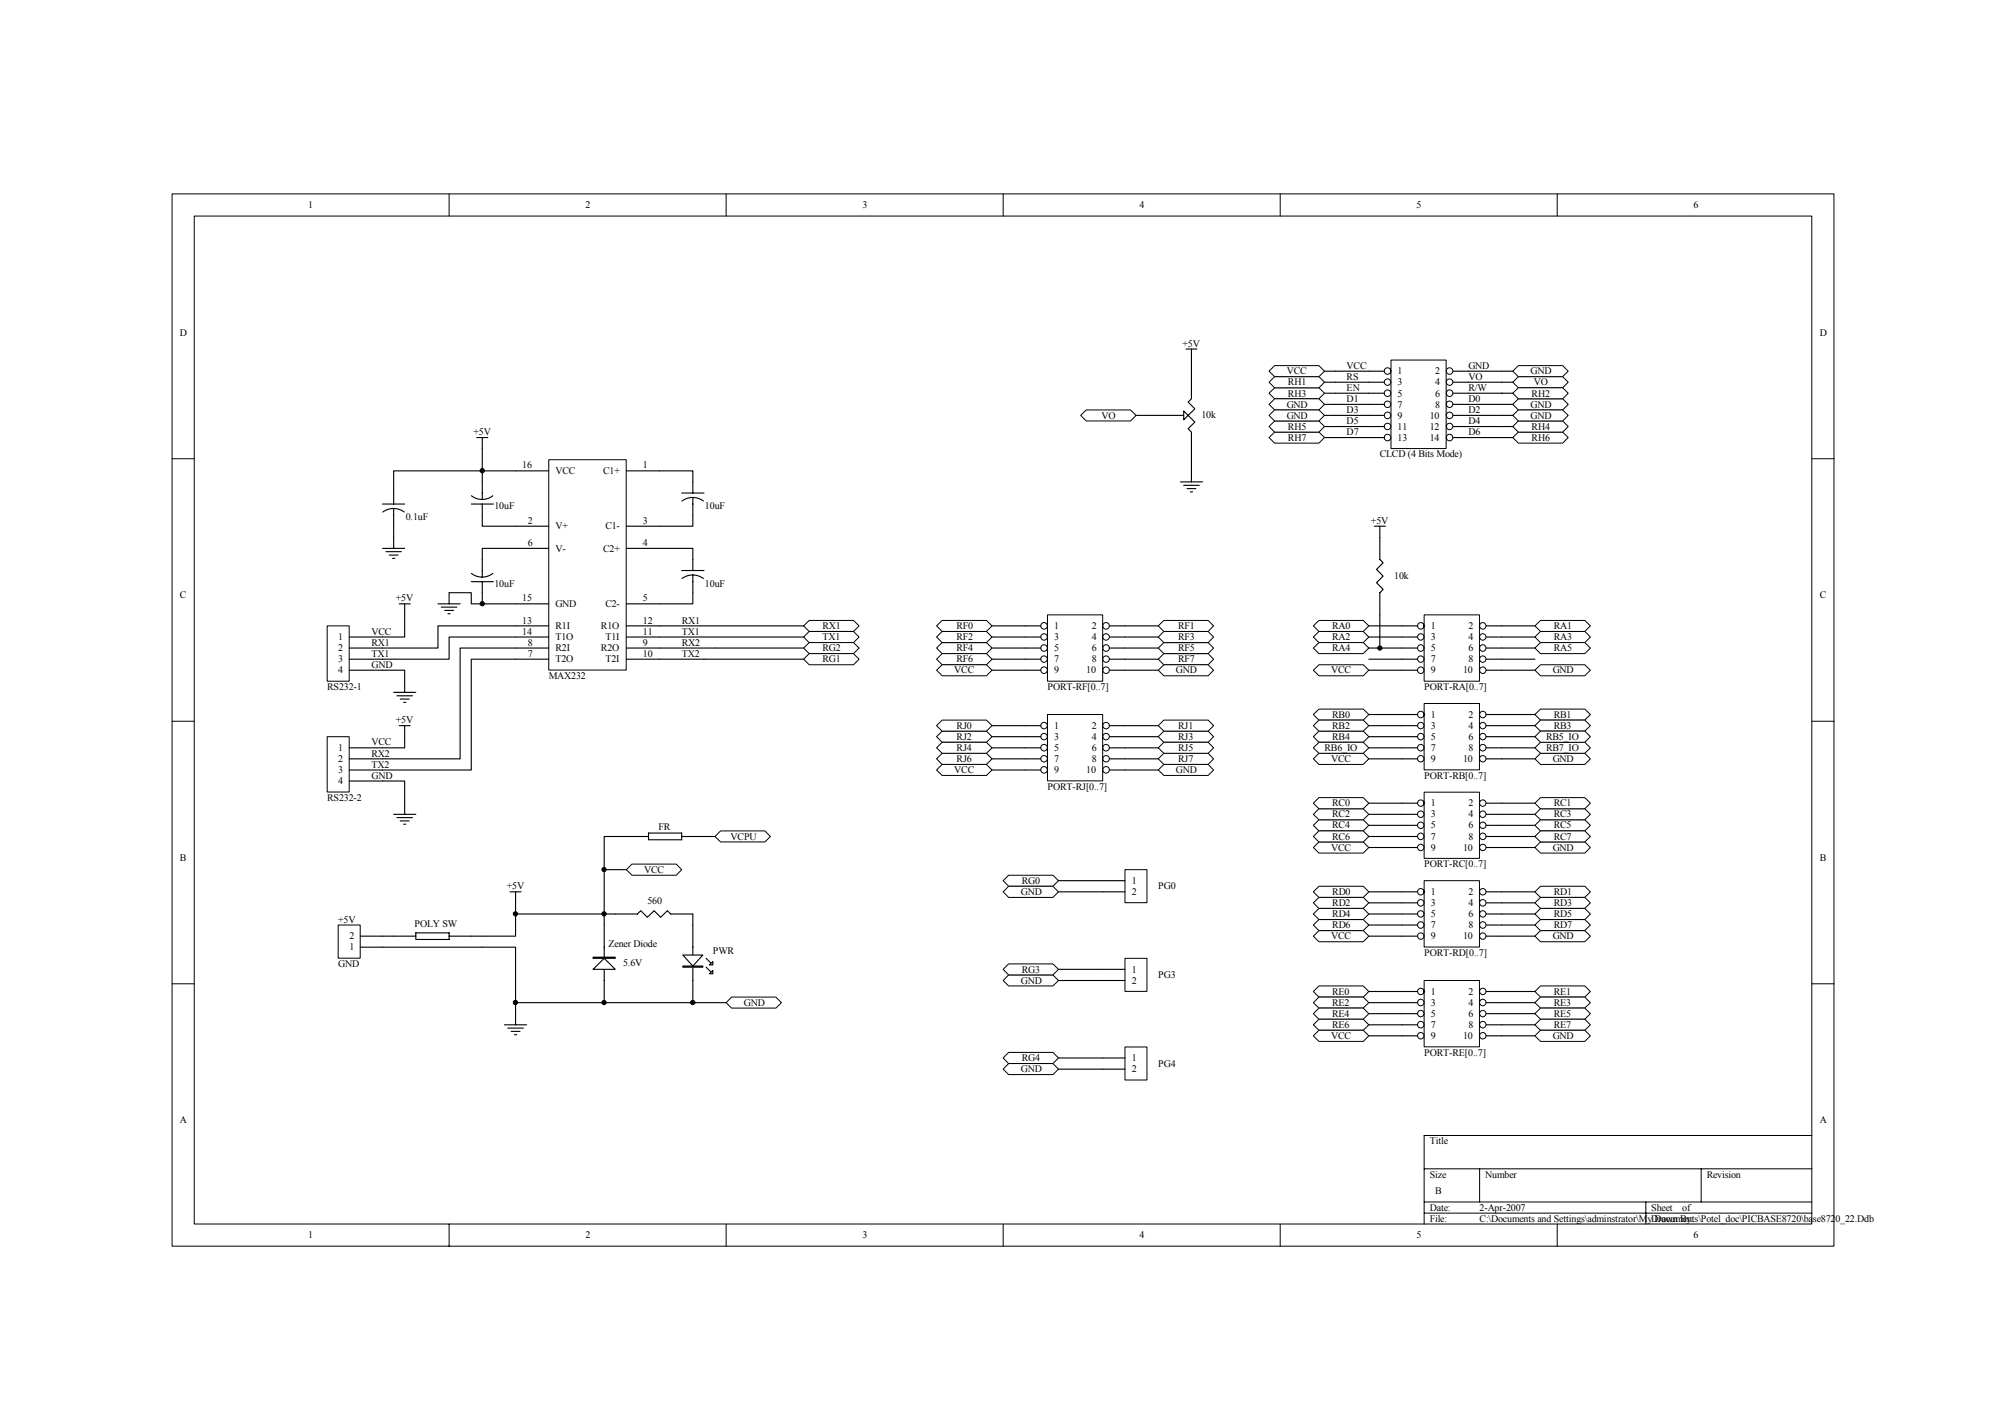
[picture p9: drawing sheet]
<svg xmlns="http://www.w3.org/2000/svg" width="297mm" height="210mm" viewBox="0 0 297 210" stroke-linecap="round" stroke-linejoin="round" font-family="sans-serif">
<g fill="none" stroke="#000" stroke-width=".15">
<path d="M25.5 28.7h246.1v155.8h-246.1zM28.8 32h239.5v149.2h-239.5zM66.5 28.7v3.3M107.5 28.7v3.3M148.5 28.7v3.3M189.6 28.7v3.3M230.6 28.7v3.3M25.5 67.9h3.3M268.3 67.9h3.3M25.5 106.8h3.3M268.3 106.8h3.3M25.5 145.6h3.3"/>
<path d="M268.3 145.6h3.3M210.9 173h57.4M210.9 177.9h57.4M210.9 179.6h57.4M219.1 173v4.9M243.7 177.9v3.3M251.9 173v4.9M268.3 168.1h-57.4v13.1M66.5 181.2v3.3M107.5 181.2v3.3M148.5 181.2v3.3M189.6 181.2v3.3"/>
<path d="M230.6 181.2v3.3"/>
</g>
<path d="M48.5 109.1h3.2v8.1h-3.2z" fill="#fff"/>
<path d="M48.4 109.1h3.3v8.1h-3.3z" fill="none" stroke="#000" stroke-width=".15"/>
<path d="M51.7 110.7h4.9M51.7 112.3h4.9M51.7 114h4.9M51.7 115.6h4.9" fill="none" stroke="#000" stroke-width=".16"/>
<path d="M81.3 68.1h11.4v31.1h-11.4z" fill="#fff"/>
<path d="M81.3 68.1h11.4v31.1h-11.4z" fill="none" stroke="#000" stroke-width=".15"/>
<g fill="none" stroke="#000" stroke-width=".16">
<path d="M76.3 69.7h5M76.3 77.9h5M92.7 69.7h5M92.7 77.9h5M76.3 81.2h5M76.3 89.4h5M76.3 92.6h5M76.3 94.3h5M76.3 95.9h5M76.3 97.6h5M92.7 81.2h5M92.7 89.4h5"/>
<path d="M92.7 92.6h5M92.7 94.3h5M92.7 95.9h5M92.7 97.6h5"/>
</g>
<g fill="#fff" stroke="#000" stroke-width=".15">
<path d="M93.6 127.9h6.5l.8 .8-.8 .9h-6.5l-.9-.9z" fill-rule="evenodd"/>
<path d="M108.3 147.6h6.6l.8 .8-.8 .8h-6.6l-.8-.8z" fill-rule="evenodd"/>
</g>
<path d="M210.9 91h8.2v9.8h-8.2z" fill="#fff"/>
<g fill="none" stroke="#000" stroke-width=".15">
<path d="M210.9 91h8.2v9.8h-8.2z"/>
<circle cx="210.4" cy="99.2" r=".48"/>
<circle cx="210.4" cy="92.6" r=".48"/>
<circle cx="210.4" cy="95.9" r=".48"/>
<circle cx="210.4" cy="97.6" r=".48"/>
<circle cx="210.4" cy="94.3" r=".48"/>
<circle cx="219.6" cy="92.6" r=".48"/>
<circle cx="219.6" cy="99.2" r=".48"/>
<circle cx="219.6" cy="95.9" r=".48"/>
<circle cx="219.6" cy="97.6" r=".48"/>
<circle cx="219.6" cy="94.3" r=".48"/>
</g>
<path d="M207.6 92.6h2.3M207.6 94.3h2.3M207.6 95.9h2.3M207.6 97.6h2.3M207.6 99.2h2.3M220.1 92.6h2.3M220.1 94.3h2.3M220.1 95.9h2.3M220.1 97.6h2.3M220.1 99.2h2.3" fill="none" stroke="#000" stroke-width=".16"/>
<path d="M210.9 104.2h8.2v9.8h-8.2z" fill="#fff"/>
<g fill="none" stroke="#000" stroke-width=".15">
<path d="M210.9 104.1h8.2v9.9h-8.2z"/>
<circle cx="210.4" cy="105.8" r=".48"/>
<circle cx="210.4" cy="110.7" r=".48"/>
<circle cx="210.4" cy="109" r=".48"/>
<circle cx="210.4" cy="107.4" r=".48"/>
<circle cx="210.4" cy="112.3" r=".48"/>
<circle cx="219.6" cy="105.8" r=".48"/>
<circle cx="219.6" cy="110.7" r=".48"/>
<circle cx="219.6" cy="109" r=".48"/>
<circle cx="219.6" cy="107.4" r=".48"/>
<circle cx="219.6" cy="112.3" r=".48"/>
</g>
<path d="M207.6 105.8h2.3M207.6 107.4h2.3M207.6 109.1h2.3M207.6 110.7h2.3M207.6 112.3h2.3M220.1 105.8h2.3M220.1 107.4h2.3M220.1 109.1h2.3M220.1 110.7h2.3M220.1 112.3h2.3" fill="none" stroke="#000" stroke-width=".16"/>
<path d="M206 53.3h8.1v13.1h-8.1z" fill="#fff"/>
<g fill="none" stroke="#000" stroke-width=".15">
<path d="M206 53.3h8.1v13.1h-8.1z"/>
<circle cx="205.5" cy="58.2" r=".49"/>
<circle cx="205.5" cy="54.9" r=".49"/>
<circle cx="205.5" cy="59.8" r=".48"/>
<circle cx="205.5" cy="56.6" r=".48"/>
<circle cx="214.6" cy="58.2" r=".49"/>
<circle cx="214.6" cy="54.9" r=".49"/>
<circle cx="214.7" cy="59.8" r=".48"/>
<circle cx="214.7" cy="56.6" r=".48"/>
<circle cx="205.5" cy="61.5" r=".49"/>
<circle cx="205.5" cy="64.8" r=".49"/>
<circle cx="205.5" cy="63.1" r=".48"/>
<circle cx="214.6" cy="64.8" r=".49"/>
<circle cx="214.6" cy="61.5" r=".49"/>
<circle cx="214.7" cy="63.1" r=".48"/>
</g>
<g fill="none" stroke="#000" stroke-width=".16">
<path d="M202.7 54.9h2.3M202.7 56.6h2.3M202.7 58.2h2.3M202.7 59.9h2.3M215.2 54.9h2.2M215.2 56.6h2.2M215.2 58.2h2.2M215.2 59.9h2.2M202.7 61.5h2.3M202.7 63.1h2.3M202.7 64.8h2.3M215.2 61.5h2.2"/>
<path d="M215.2 63.1h2.2M215.2 64.8h2.2"/>
</g>
<g fill="#fff" stroke="#000" stroke-width=".15">
<path d="M194.5 99.2l.8-.8h6.6l.8 .8-.8 .8h-6.6z" fill-rule="evenodd"/>
<path d="M227.3 99.2l.8-.8h6.6l.8 .8-.8 .8h-6.6z" fill-rule="evenodd"/>
</g>
<path d="M202.7 92.6h4.9M202.7 94.3h4.9M202.7 95.9h4.9M202.7 97.6h4.9M202.7 99.2h4.9M222.4 92.6h4.9M222.4 94.3h4.9M222.4 95.9h4.9M222.4 97.6h4.9M222.4 99.2h4.9" fill="none" stroke="#000" stroke-width=".16"/>
<g fill="#fff" stroke="#000" stroke-width=".15">
<path d="M195.3 111.5h6.6l.8 .8-.8 .9h-6.6l-.8-.9z" fill-rule="evenodd"/>
<path d="M228.1 111.5h6.6l.8 .8-.8 .9h-6.6l-.8-.9z" fill-rule="evenodd"/>
</g>
<path d="M202.7 105.8h4.9M202.7 107.4h4.9M202.7 109.1h4.9M202.7 110.7h4.9M202.7 112.3h4.9M222.4 105.8h4.9M222.4 107.4h4.9M222.4 109.1h4.9M222.4 110.7h4.9M222.4 112.3h4.9" fill="none" stroke="#000" stroke-width=".16"/>
<g fill="#fff" stroke="#000" stroke-width=".15">
<path d="M224 64.8l.8-.8h6.6l.8 .8-.8 .8h-6.6z" fill-rule="evenodd"/>
<path d="M187.9 64.8l.8-.8h6.6l.8 .8-.8 .8h-6.6z" fill-rule="evenodd"/>
<path d="M187.9 58.2l.8-.8h6.6l.8 .8-.8 .8h-6.6z" fill-rule="evenodd"/>
<path d="M224.8 55.8h6.6l.8 .8-.8 .8h-6.6l-.8-.8z" fill-rule="evenodd"/>
<path d="M188.7 55.8h6.6l.8 .8-.8 .8h-6.6l-.8-.8z" fill-rule="evenodd"/>
<path d="M224.8 62.3h6.6l.8 .8-.8 .9h-6.6l-.8-.9z" fill-rule="evenodd"/>
<path d="M188.7 62.3h6.6l.8 .8-.8 .9h-6.6l-.8-.9z" fill-rule="evenodd"/>
<path d="M188.7 54.1h6.6l.8 .8-.8 .9h-6.6l-.8-.9z" fill-rule="evenodd"/>
<path d="M224.8 54.1h6.6l.8 .8-.8 .9h-6.6l-.8-.9z" fill-rule="evenodd"/>
</g>
<path d="M197.8 56.6h4.9M197.8 54.9h4.9M197.8 58.2h4.9M217.4 56.6h5M217.4 54.9h5M197.8 64.8h4.9M197.8 63.1h4.9M217.4 64.8h5M217.4 63.1h5" fill="none" stroke="#000" stroke-width=".16"/>
<g fill="#fff" stroke="#000" stroke-width=".15">
<path d="M224.8 59h6.6l.8 .9-.8 .8h-6.6l-.8-.8z" fill-rule="evenodd"/>
<path d="M188.7 59h6.6l.8 .9-.8 .8h-6.6l-.8-.8z" fill-rule="evenodd"/>
</g>
<path d="M197.8 59.9h4.9M217.4 59.9h5" fill="none" stroke="#000" stroke-width=".16"/>
<g fill="#fff" stroke="#000" stroke-width=".15">
<path d="M224 61.5l.8-.8h6.6l.8 .8-.8 .8h-6.6z" fill-rule="evenodd"/>
<path d="M224 58.2l.8-.8h6.6l.8 .8-.8 .8h-6.6z" fill-rule="evenodd"/>
<path d="M187.9 61.5l.8-.8h6.6l.8 .8-.8 .8h-6.6z" fill-rule="evenodd"/>
</g>
<g fill="none" stroke="#000" stroke-width=".16">
<path d="M176.4 54.9v4.1l-.5 .5 1 1-1 1 1 1-1 1 .5 .5v4.1M196.1 58.2h1.7M196.1 54.9h1.7M196.1 56.6h1.7M196.1 59.9h1.7M217.4 58.2h6.6M222.4 54.9h1.6M222.4 56.6h1.6M222.4 59.9h1.6M171.5 61.5h4.4M196.1 61.5h6.6M196.1 63.1h1.7"/>
<path d="M196.1 64.8h1.7M217.4 61.5h6.6M222.4 63.1h1.6M222.4 64.8h1.6"/>
</g>
<path d="M175.3 60.8l.6 .7-.6 .6z" fill="#fff" stroke="#000" stroke-width=".16"/>
<path d="M175.6 51.7h1.6M176.4 51.7v1.6M174.8 71.3h3.3M175.3 71.8h2.3M175.8 72.3h1.3M176.3 72.8h.3M176.4 69.7v1.6" fill="none" stroke="#000" stroke-width=".16"/>
<path d="M160 61.5l.8-.8h6.6l.8 .8-.8 .8h-6.6z" fill-rule="evenodd" fill="#fff" stroke="#000" stroke-width=".15"/>
<g fill="none" stroke="#000" stroke-width=".16">
<path d="M176.4 53.3v1.6M56.6 74.6h3.3M56.7 75.8a2.65 2.65 0 0 1 3.2 0M58.3 75.3v5.9M69.8 74.6h3.3M69.8 73.4a2.56 2.56 0 0 0 3.2 0M70.6 64.8h1.6M71.4 74.6v3.3h4.9M71.4 69.7h-13.1v4.9M71.4 64.8v1.6M76.3 69.7h-4.9v4.3M97.7 69.7h4.9v3.3"/>
<path d="M100.9 73h3.3M101 74.2a2.65 2.65 0 0 1 3.2 0M102.6 73.6v4.3h-4.9M168.2 61.5h3.3M176.4 68.1v1.6M56.6 81.2h3.3M57.1 81.7h2.3M57.6 82.2h1.3M58.1 82.7h.4M64.9 89.4h3.2M65.3 89.9h2.3M65.8 90.4h1.4"/>
<path d="M66.3 90.8h.4M66.5 87.7v1.7M69.8 86.1h3.3M69.8 84.9a2.56 2.56 0 0 0 3.2 0M71.4 86.1v3.3h4.9M76.3 81.2h-4.9v4.2M97.7 81.2h4.9v3.3M97.7 95.9h8.2M97.7 97.6h6.5M100.9 84.5h3.3M101 85.6a2.65 2.65 0 0 1 3.2 0M102.6 85.1v4.3h-4.9"/>
<path d="M56.6 115.6h3.3v4.9M59.1 107.4h1.6M59.9 107.4v3.3h-3.3M58.3 120.5h3.3M58.8 121h2.3M59.3 121.5h1.3M59.8 122h.3"/>
</g>
<g fill="#fff" stroke="#000" stroke-width=".15">
<path d="M119 92.6l.8-.8h6.6l.8 .8-.8 .9h-6.6z" fill-rule="evenodd"/>
<path d="M119.8 93.5h6.6l.8 .8-.8 .8h-6.6l-.8-.8z" fill-rule="evenodd"/>
<path d="M119 95.9l.8-.8h6.6l.8 .8-.8 .9h-6.6z" fill-rule="evenodd"/>
<path d="M119 97.6l.8-.8h6.6l.8 .8-.8 .8h-6.6z" fill-rule="evenodd"/>
</g>
<path d="M50.1 136.9h3.2v4.9h-3.2z" fill="#fff"/>
<path d="M50.1 136.9h3.2v4.9h-3.2z" fill="none" stroke="#000" stroke-width=".15"/>
<path d="M53.4 138.6h3.2M75.5 132h1.6M76.3 135.3v3.3h-4.9M76.3 132v1.6M89.5 136.9v11.5M53.4 140.2h3.2M71.4 140.2h4.9v11.5M74.7 151.7h3.3M75.2 152.2h2.3M75.7 152.7h1.3M76.2 153.2h.3" fill="none" stroke="#000" stroke-width=".16"/>
<g fill="#fff" stroke="#000" stroke-width=".16">
<path d="M87.8 143.5l1.7-1.6 1.6 1.6z"/>
<path d="M87.8 141.7h3.3v.2h-3.3z" fill-rule="evenodd"/>
</g>
<path d="M76.3 133.6v1.7h13.2v1.6M102.6 136.9v11.5M76.3 148.4h13.2M104.6 143.2l.6 .6M104.6 141.9l.6 .6" fill="none" stroke="#000" stroke-width=".16"/>
<g fill="#fff" stroke="#000" stroke-width=".16">
<path d="M101.1 141.4h3l-1.5 1.6z"/>
<path d="M105 144.1l.6-.4v.4z"/>
<path d="M105 142.8l.6-.5v.5z"/>
<path d="M101.1 143h3v.2h-3z" fill-rule="evenodd"/>
</g>
<path d="M71.4 66.4v3.3M105.9 95.9h13.1M92.7 128.7h-3.2v6.6h4.9l.5-.5 1 1 1-1 .9 1 1-1 .5 .5h3.3v1.6M89.5 148.4h18" fill="none" stroke="#000" stroke-width=".16"/>
<path d="M210.9 117.3h8.2v9.8h-8.2z" fill="#fff"/>
<g fill="none" stroke="#000" stroke-width=".15">
<path d="M210.9 117.3h8.2v9.8h-8.2z"/>
<circle cx="210.4" cy="118.9" r=".48"/>
<circle cx="219.6" cy="118.9" r=".48"/>
<circle cx="210.4" cy="123.8" r=".48"/>
<circle cx="210.4" cy="120.5" r=".48"/>
<circle cx="210.4" cy="122.2" r=".48"/>
<circle cx="210.4" cy="125.4" r=".48"/>
<circle cx="219.6" cy="123.8" r=".48"/>
<circle cx="219.6" cy="120.5" r=".48"/>
<circle cx="219.6" cy="125.4" r=".48"/>
<circle cx="219.6" cy="122.2" r=".48"/>
</g>
<path d="M207.6 118.9h2.3M220.1 118.9h2.3M207.6 120.5h2.3M207.6 122.2h2.3M207.6 123.8h2.3M207.6 125.5h2.3M220.1 120.5h2.3M220.1 122.2h2.3M220.1 123.8h2.3M220.1 125.5h2.3" fill="none" stroke="#000" stroke-width=".16"/>
<path d="M210.9 130.4h8.2v9.8h-8.2z" fill="#fff"/>
<g fill="none" stroke="#000" stroke-width=".15">
<path d="M210.9 130.4h8.2v9.8h-8.2z"/>
<circle cx="210.4" cy="133.6" r=".48"/>
<circle cx="210.4" cy="136.9" r=".48"/>
<circle cx="210.4" cy="138.6" r=".48"/>
<circle cx="210.4" cy="132" r=".48"/>
<circle cx="210.4" cy="135.3" r=".48"/>
<circle cx="219.6" cy="133.6" r=".48"/>
<circle cx="219.6" cy="136.9" r=".48"/>
<circle cx="219.6" cy="138.6" r=".48"/>
<circle cx="219.6" cy="132" r=".48"/>
<circle cx="219.6" cy="135.3" r=".48"/>
</g>
<path d="M207.6 132h2.3M207.6 133.6h2.3M207.6 135.3h2.3M207.6 136.9h2.3M207.6 138.6h2.3M220.1 132h2.3M220.1 133.6h2.3M220.1 135.3h2.3M220.1 136.9h2.3M220.1 138.6h2.3" fill="none" stroke="#000" stroke-width=".16"/>
<g fill="#fff" stroke="#000" stroke-width=".15">
<path d="M195.3 124.6h6.6l.8 .9-.8 .8h-6.6l-.8-.8z" fill-rule="evenodd"/>
<path d="M228.1 124.6h6.6l.8 .9-.8 .8h-6.6l-.8-.8z" fill-rule="evenodd"/>
</g>
<path d="M202.7 118.9h4.9M222.4 118.9h4.9M202.7 120.5h4.9M202.7 122.2h4.9M202.7 123.8h4.9M202.7 125.5h4.9M222.4 120.5h4.9M222.4 122.2h4.9M222.4 123.8h4.9M222.4 125.5h4.9" fill="none" stroke="#000" stroke-width=".16"/>
<g fill="#fff" stroke="#000" stroke-width=".15">
<path d="M195.3 137.8h6.6l.8 .8-.8 .8h-6.6l-.8-.8z" fill-rule="evenodd"/>
<path d="M228.1 137.8h6.6l.8 .8-.8 .8h-6.6l-.8-.8z" fill-rule="evenodd"/>
</g>
<path d="M202.7 132h4.9M202.7 133.6h4.9M202.7 135.3h4.9M202.7 136.9h4.9M202.7 138.6h4.9M222.4 132h4.9M222.4 133.6h4.9M222.4 135.3h4.9M222.4 136.9h4.9M222.4 138.6h4.9" fill="none" stroke="#000" stroke-width=".16"/>
<g fill="#fff" stroke="#000" stroke-width=".15">
<path d="M149.3 155.8h6.6l.8 .8-.8 .8h-6.6l-.8-.8z" fill-rule="evenodd"/>
<path d="M171.5 97.6l.8-.8h6.6l.8 .8-.8 .8h-6.6z" fill-rule="evenodd"/>
<path d="M171.5 95.9l.8-.8h6.6l.8 .8-.8 .9h-6.6z" fill-rule="evenodd"/>
<path d="M138.7 95.9l.8-.8h6.6l.8 .8-.8 .9h-6.6z" fill-rule="evenodd"/>
<path d="M171.5 94.3l.8-.8h6.6l.8 .8-.8 .8h-6.6z" fill-rule="evenodd"/>
<path d="M138.7 94.3l.8-.8h6.6l.8 .8-.8 .8h-6.6z" fill-rule="evenodd"/>
<path d="M138.7 97.6l.8-.8h6.6l.8 .8-.8 .8h-6.6z" fill-rule="evenodd"/>
<path d="M228.1 145.9h6.6l.8 .9-.8 .8h-6.6l-.8-.8z" fill-rule="evenodd"/>
<path d="M195.3 145.9h6.6l.8 .9-.8 .8h-6.6l-.8-.8z" fill-rule="evenodd"/>
<path d="M149.3 144.3h6.6l.8 .8-.8 .8h-6.6l-.8-.8z" fill-rule="evenodd"/>
<path d="M148.5 143.5l.8-.8h6.6l.8 .8-.8 .8h-6.6z" fill-rule="evenodd"/>
<path d="M148.5 130.4l.8-.8h6.6l.8 .8-.8 .8h-6.6z" fill-rule="evenodd"/>
<path d="M228.1 121.3h6.6l.8 .9-.8 .8h-6.6l-.8-.8z" fill-rule="evenodd"/>
<path d="M195.3 121.3h6.6l.8 .9-.8 .8h-6.6l-.8-.8z" fill-rule="evenodd"/>
<path d="M228.1 119.7h6.6l.8 .8-.8 .8h-6.6l-.8-.8z" fill-rule="evenodd"/>
<path d="M195.3 119.7h6.6l.8 .8-.8 .8h-6.6l-.8-.8z" fill-rule="evenodd"/>
<path d="M228.1 109.9h6.6l.8 .8-.8 .8h-6.6l-.8-.8z" fill-rule="evenodd"/>
<path d="M138.7 109.1l.8-.9h6.6l.8 .9-.8 .8h-6.6z" fill-rule="evenodd"/>
<path d="M171.5 109.1l.8-.9h6.6l.8 .9-.8 .8h-6.6z" fill-rule="evenodd"/>
<path d="M194.5 105.8l.8-.8h6.6l.8 .8-.8 .8h-6.6z" fill-rule="evenodd"/>
<path d="M227.3 105.8l.8-.8h6.6l.8 .8-.8 .8h-6.6z" fill-rule="evenodd"/>
<path d="M228.1 106.6h6.6l.8 .8-.8 .8h-6.6l-.8-.8z" fill-rule="evenodd"/>
<path d="M195.3 108.2h6.6l.8 .9-.8 .8h-6.6l-.8-.8z" fill-rule="evenodd"/>
<path d="M228.1 108.2h6.6l.8 .9-.8 .8h-6.6l-.8-.8z" fill-rule="evenodd"/>
<path d="M195.3 109.9h6.6l.8 .8-.8 .8h-6.6l-.8-.8z" fill-rule="evenodd"/>
<path d="M195.3 106.6h6.6l.8 .8-.8 .8h-6.6l-.8-.8z" fill-rule="evenodd"/>
<path d="M172.3 111.5h6.6l.8 .8-.8 .9h-6.6l-.8-.9z" fill-rule="evenodd"/>
<path d="M139.5 111.5h6.6l.8 .8-.8 .9h-6.6l-.8-.9z" fill-rule="evenodd"/>
<path d="M171.5 92.6l.8-.8h6.6l.8 .8-.8 .9h-6.6z" fill-rule="evenodd"/>
<path d="M138.7 92.6l.8-.8h6.6l.8 .8-.8 .9h-6.6z" fill-rule="evenodd"/>
<path d="M228.1 93.5h6.6l.8 .8-.8 .8h-6.6l-.8-.8z" fill-rule="evenodd"/>
<path d="M195.3 93.5h6.6l.8 .8-.8 .8h-6.6l-.8-.8z" fill-rule="evenodd"/>
<path d="M227.3 92.6l.8-.8h6.6l.8 .8-.8 .9h-6.6z" fill-rule="evenodd"/>
<path d="M194.5 92.6l.8-.8h6.6l.8 .8-.8 .9h-6.6z" fill-rule="evenodd"/>
<path d="M227.3 95.9l.8-.8h6.6l.8 .8-.8 .9h-6.6z" fill-rule="evenodd"/>
<path d="M194.5 95.9l.8-.8h6.6l.8 .8-.8 .9h-6.6z" fill-rule="evenodd"/>
<path d="M228.1 118.1h6.6l.8 .8-.8 .8h-6.6l-.8-.8z" fill-rule="evenodd"/>
<path d="M195.3 118.1h6.6l.8 .8-.8 .8h-6.6l-.8-.8z" fill-rule="evenodd"/>
<path d="M195.3 123h6.6l.8 .8-.8 .8h-6.6l-.8-.8z" fill-rule="evenodd"/>
<path d="M228.1 123h6.6l.8 .8-.8 .8h-6.6l-.8-.8z" fill-rule="evenodd"/>
<path d="M138.7 110.7l.8-.8h6.6l.8 .8-.8 .8h-6.6z" fill-rule="evenodd"/>
<path d="M172.3 109.9h6.6l.8 .8-.8 .8h-6.6l-.8-.8z" fill-rule="evenodd"/>
<path d="M195.3 147.6h6.6l.8 .8-.8 .8h-6.6l-.8-.8z" fill-rule="evenodd"/>
<path d="M228.1 147.6h6.6l.8 .8-.8 .8h-6.6l-.8-.8z" fill-rule="evenodd"/>
<path d="M195.3 149.2h6.6l.8 .9-.8 .8h-6.6l-.8-.8z" fill-rule="evenodd"/>
<path d="M228.1 149.2h6.6l.8 .9-.8 .8h-6.6l-.8-.8z" fill-rule="evenodd"/>
<path d="M195.3 150.9h6.6l.8 .8-.8 .8h-6.6l-.8-.8z" fill-rule="evenodd"/>
<path d="M228.1 150.9h6.6l.8 .8-.8 .8h-6.6l-.8-.8z" fill-rule="evenodd"/>
<path d="M195.3 131.2h6.6l.8 .8-.8 .8h-6.6l-.8-.8z" fill-rule="evenodd"/>
<path d="M228.1 131.2h6.6l.8 .8-.8 .8h-6.6l-.8-.8z" fill-rule="evenodd"/>
<path d="M194.5 133.6l.8-.8h6.6l.8 .8-.8 .9h-6.6z" fill-rule="evenodd"/>
<path d="M227.3 133.6l.8-.8h6.6l.8 .8-.8 .9h-6.6z" fill-rule="evenodd"/>
<path d="M195.3 134.5h6.6l.8 .8-.8 .8h-6.6l-.8-.8z" fill-rule="evenodd"/>
<path d="M228.1 134.5h6.6l.8 .8-.8 .8h-6.6l-.8-.8z" fill-rule="evenodd"/>
<path d="M194.5 136.9l.8-.8h6.6l.8 .8-.8 .9h-6.6z" fill-rule="evenodd"/>
<path d="M227.3 136.9l.8-.8h6.6l.8 .8-.8 .9h-6.6z" fill-rule="evenodd"/>
<path d="M138.7 107.4l.8-.8h6.6l.8 .8-.8 .8h-6.6z" fill-rule="evenodd"/>
<path d="M171.5 107.4l.8-.8h6.6l.8 .8-.8 .8h-6.6z" fill-rule="evenodd"/>
</g>
<path d="M210.9 145.2h8.2v9.8h-8.2z" fill="#fff"/>
<g fill="none" stroke="#000" stroke-width=".15">
<path d="M210.9 145.1h8.2v9.9h-8.2z"/>
<circle cx="210.4" cy="151.7" r=".48"/>
<circle cx="210.4" cy="148.4" r=".48"/>
<circle cx="210.4" cy="150" r=".48"/>
<circle cx="210.4" cy="146.8" r=".48"/>
<circle cx="210.4" cy="153.3" r=".48"/>
<circle cx="219.6" cy="148.4" r=".48"/>
<circle cx="219.6" cy="151.7" r=".48"/>
<circle cx="219.6" cy="150" r=".48"/>
<circle cx="219.6" cy="146.8" r=".48"/>
<circle cx="219.6" cy="153.3" r=".48"/>
</g>
<path d="M207.6 146.8h2.3M207.6 148.4h2.3M207.6 150.1h2.3M207.6 151.7h2.3M207.6 153.3h2.3M220.1 146.8h2.3M220.1 148.4h2.3M220.1 150.1h2.3M220.1 151.7h2.3M220.1 153.3h2.3" fill="none" stroke="#000" stroke-width=".16"/>
<g fill="#fff" stroke="#000" stroke-width=".15">
<path d="M195.3 152.5h6.6l.8 .8-.8 .9h-6.6l-.8-.9z" fill-rule="evenodd"/>
<path d="M228.1 152.5h6.6l.8 .8-.8 .9h-6.6l-.8-.9z" fill-rule="evenodd"/>
</g>
<path d="M202.7 146.8h4.9M202.7 148.4h4.9M202.7 150.1h4.9M202.7 151.7h4.9M202.7 153.3h4.9M222.4 146.8h4.9M222.4 148.4h4.9M222.4 150.1h4.9M222.4 151.7h4.9M222.4 153.3h4.9" fill="none" stroke="#000" stroke-width=".16"/>
<path d="M155.1 91h8.2v9.8h-8.2z" fill="#fff"/>
<g fill="none" stroke="#000" stroke-width=".15">
<path d="M155.1 91h8.2v9.8h-8.2z"/>
<circle cx="154.6" cy="92.6" r=".49"/>
<circle cx="154.6" cy="99.2" r=".49"/>
<circle cx="154.6" cy="95.9" r=".49"/>
<circle cx="154.6" cy="97.6" r=".48"/>
<circle cx="154.6" cy="94.3" r=".48"/>
<circle cx="163.8" cy="99.2" r=".49"/>
<circle cx="163.8" cy="92.6" r=".49"/>
<circle cx="163.8" cy="95.9" r=".49"/>
<circle cx="163.8" cy="97.6" r=".48"/>
<circle cx="163.8" cy="94.3" r=".48"/>
</g>
<path d="M151.8 92.6h2.3M151.8 94.3h2.3M151.8 95.9h2.3M151.8 97.6h2.3M151.8 99.2h2.3M164.3 92.6h2.3M164.3 94.3h2.3M164.3 95.9h2.3M164.3 97.6h2.3M164.3 99.2h2.3" fill="none" stroke="#000" stroke-width=".16"/>
<g fill="#fff" stroke="#000" stroke-width=".15">
<path d="M138.7 99.2l.8-.8h6.6l.8 .8-.8 .8h-6.6z" fill-rule="evenodd"/>
<path d="M171.5 99.2l.8-.8h6.6l.8 .8-.8 .8h-6.6z" fill-rule="evenodd"/>
</g>
<path d="M146.9 92.6h4.9M146.9 94.3h4.9M146.9 95.9h4.9M146.9 97.6h4.9M146.9 99.2h4.9M166.6 92.6h4.9M166.6 94.3h4.9M166.6 95.9h4.9M166.6 97.6h4.9M166.6 99.2h4.9" fill="none" stroke="#000" stroke-width=".16"/>
<path d="M149.3 131.2h6.6l.8 .8-.8 .8h-6.6l-.8-.8z" fill-rule="evenodd" fill="#fff" stroke="#000" stroke-width=".15"/>
<path d="M155.1 105.8h8.2v9.8h-8.2z" fill="#fff"/>
<g fill="none" stroke="#000" stroke-width=".15">
<path d="M155.1 105.8h8.2v9.8h-8.2z"/>
<circle cx="154.6" cy="114" r=".49"/>
<circle cx="154.6" cy="110.7" r=".49"/>
<circle cx="154.6" cy="109" r=".48"/>
<circle cx="154.6" cy="107.4" r=".48"/>
<circle cx="154.6" cy="112.3" r=".48"/>
<circle cx="163.8" cy="114" r=".49"/>
<circle cx="163.8" cy="110.7" r=".49"/>
<circle cx="163.8" cy="109" r=".48"/>
<circle cx="163.8" cy="107.4" r=".48"/>
<circle cx="163.8" cy="112.3" r=".48"/>
</g>
<path d="M151.8 107.4h2.3M151.8 109.1h2.3M151.8 110.7h2.3M151.8 112.3h2.3M151.8 114h2.3M164.3 107.4h2.3M164.3 109.1h2.3M164.3 110.7h2.3M164.3 112.3h2.3M164.3 114h2.3" fill="none" stroke="#000" stroke-width=".16"/>
<g fill="#fff" stroke="#000" stroke-width=".15">
<path d="M138.7 114l.8-.8h6.6l.8 .8-.8 .8h-6.6z" fill-rule="evenodd"/>
<path d="M171.5 114l.8-.8h6.6l.8 .8-.8 .8h-6.6z" fill-rule="evenodd"/>
</g>
<g fill="none" stroke="#000" stroke-width=".16">
<path d="M66.5 87.7h3.3v1.7h1.6M97.7 94.3h21.3M97.7 92.6h21.3M104.2 97.6h14.8M146.9 107.4h4.9M146.9 109.1h4.9M146.9 110.7h4.9M146.9 112.3h4.9M146.9 114h4.9M166.6 107.4h4.9M166.6 109.1h4.9M166.6 110.7h4.9"/>
<path d="M166.6 112.3h4.9M166.6 114h4.9"/>
</g>
<path d="M48.5 92.7h3.2v8.1h-3.2z" fill="#fff"/>
<path d="M48.4 92.6h3.3v8.2h-3.3z" fill="none" stroke="#000" stroke-width=".15"/>
<g fill="none" stroke="#000" stroke-width=".16">
<path d="M203.5 77.9h1.6M204.3 77.9v4.9l.5 .5-1 1 1 1-1 1 1 .9-.5 .5v8.2M51.7 99.2h8.2v3.3M59.1 89.4h1.6M59.9 89.4v4.9h-8.2M76.3 92.6h-11.4v3.3h-13.2M76.3 94.3h-9.8v3.3h-14.8M76.3 95.9h-8.2v16.4h-11.5M76.3 97.6h-6.5v16.4h-13.2M58.3 102.5h3.3M58.8 103h2.3M59.3 103.5h1.3"/>
<path d="M59.8 104h.3"/>
</g>
<g fill="#000" stroke="#000" stroke-width=".15">
<circle cx="76.3" cy="135.3" r=".32"/>
<circle cx="89.4" cy="135.3" r=".32"/>
<circle cx="76.3" cy="148.4" r=".32"/>
<circle cx="89.4" cy="148.4" r=".32"/>
<circle cx="102.6" cy="148.4" r=".33"/>
</g>
<path d="M166.6 141.9h3.2v4.8h-3.2z" fill="#fff"/>
<path d="M166.6 141.9h3.2v4.8h-3.2z" fill="none" stroke="#000" stroke-width=".15"/>
<path d="M163.3 143.5h3.3M163.3 145.1h3.3" fill="none" stroke="#000" stroke-width=".16"/>
<path d="M166.6 155h3.2v4.9h-3.2z" fill="#fff"/>
<path d="M166.6 155h3.2v4.9h-3.2z" fill="none" stroke="#000" stroke-width=".15"/>
<path d="M163.3 156.6h3.3M163.3 158.3h3.3" fill="none" stroke="#000" stroke-width=".16"/>
<path d="M166.6 128.8h3.2v4.8h-3.2z" fill="#fff"/>
<path d="M166.6 128.7h3.2v4.9h-3.2z" fill="none" stroke="#000" stroke-width=".15"/>
<path d="M163.3 130.4h3.3M163.3 132h3.3" fill="none" stroke="#000" stroke-width=".16"/>
<path d="M149.3 157.4h6.6l.8 .9-.8 .8h-6.6l-.8-.8z" fill-rule="evenodd" fill="#fff" stroke="#000" stroke-width=".15"/>
<path d="M56.6 138.6h5M61.6 138.1h4.9v1h-4.9zM66.5 138.6h4.9M96 123.3h4.9v1h-4.9zM96 123.8h-6.5v4.9M100.9 123.8h3.3M156.7 130.4h6.6M56.6 140.2h14.8M156.7 143.5h6.6M156.7 156.6h6.6" fill="none" stroke="#000" stroke-width=".16"/>
<circle cx="89.4" cy="128.7" r=".32" fill="#000" stroke="#000" stroke-width=".15"/>
<path d="M105.9 123.8l.8-.8h6.6l.8 .8-.8 .8h-6.6z" fill-rule="evenodd" fill="#fff" stroke="#000" stroke-width=".15"/>
<path d="M104.2 123.8h1.7M156.7 132h6.6M156.7 145.1h6.6M156.7 158.3h6.6" fill="none" stroke="#000" stroke-width=".16"/>
<g fill="#000" stroke="#000" stroke-width=".15">
<circle cx="71.4" cy="69.7" r=".32"/>
<circle cx="71.4" cy="89.4" r=".32"/>
<circle cx="204.3" cy="95.9" r=".32"/>
</g>
<g font-size="1.5">
<text x="45.7" y="30.8">1</text>
<text x="86.7" y="30.8">2</text>
<text x="127.7" y="30.8">3</text>
<text x="168.7" y="30.8">4</text>
<text x="209.7" y="30.8">5</text>
<text x="250.8" y="30.8">6</text>
<text x="26.6" y="49.7">D</text>
<text x="175.1" y="51.3">+5V</text>
<text x="269.5" y="49.7">D</text>
<text x="190.5" y="55.4">VCC</text>
<text x="190.7" y="58.7">RH3</text>
<text x="190.7" y="57">RH1</text>
<text x="199.4" y="59.5">D1</text>
<text x="199.4" y="57.9">EN</text>
<text x="199.4" y="56.2">RS</text>
<text x="199.4" y="54.6">VCC</text>
<text x="206.9" y="55.4">1</text>
<text x="206.9" y="57">3</text>
<text x="206.9" y="58.7">5</text>
<text x="212.5" y="55.4">2</text>
<text x="212.5" y="57">4</text>
<text x="212.5" y="58.7">6</text>
<text x="217.4" y="57.9">R/W</text>
<text x="217.4" y="59.5">D0</text>
<text x="217.4" y="56.2">VO</text>
<text x="217.4" y="54.6">GND</text>
<text x="226.6" y="55.4">GND</text>
<text x="226.8" y="58.7">RH2</text>
<text x="227.1" y="57">VO</text>
<text x="70.1" y="64.4">+5V</text>
<text x="163.1" y="62">VO</text>
<text x="177.9" y="61.8">10k</text>
<text x="190.5" y="60.3">GND</text>
<text x="190.5" y="62">GND</text>
<text x="190.7" y="65.3">RH7</text>
<text x="190.7" y="63.6">RH5</text>
<text x="199.4" y="62.8">D5</text>
<text x="199.4" y="64.4">D7</text>
<text x="199.4" y="61.2">D3</text>
<text x="206.9" y="60.3">7</text>
<text x="206.9" y="62">9</text>
<text x="206.9" y="63.6">11</text>
<text x="206.9" y="65.3">13</text>
<text x="211.7" y="62">10</text>
<text x="211.7" y="63.6">12</text>
<text x="211.7" y="65.3">14</text>
<text x="212.5" y="60.3">8</text>
<text x="217.4" y="62.8">D4</text>
<text x="217.4" y="64.4">D6</text>
<text x="217.4" y="61.2">D2</text>
<text x="226.6" y="60.3">GND</text>
<text x="226.6" y="62">GND</text>
<text x="226.8" y="65.3">RH6</text>
<text x="226.8" y="63.6">RH4</text>
<text x="77.3" y="69.3">16</text>
<text x="82.3" y="70.2">VCC</text>
<text x="89.3" y="70.2">C1+</text>
<text x="95.2" y="69.3">1</text>
<text x="204.3" y="67.7">CLCD (4 Bits Mode)</text>
<text x="60.1" y="77">0.1uF</text>
<text x="73.2" y="75.4">10uF</text>
<text x="78.1" y="77.6">2</text>
<text x="95.2" y="77.6">3</text>
<text x="104.4" y="75.4">10uF</text>
<text x="203" y="77.6">+5V</text>
<text x="78.1" y="80.8">6</text>
<text x="82.3" y="78.4">V+</text>
<text x="82.3" y="81.6">V-</text>
<text x="89.3" y="81.6">C2+</text>
<text x="89.6" y="78.4">C1-</text>
<text x="95.2" y="80.8">4</text>
<text x="26.6" y="88.5">C</text>
<text x="58.6" y="89">+5V</text>
<text x="73.2" y="86.9">10uF</text>
<text x="77.3" y="89">15</text>
<text x="82.3" y="89.9">GND</text>
<text x="89.6" y="89.9">C2-</text>
<text x="95.2" y="89">5</text>
<text x="104.4" y="86.9">10uF</text>
<text x="206.5" y="85.7">10k</text>
<text x="269.5" y="88.5">C</text>
<text x="50.1" y="94.8">1</text>
<text x="55" y="93.9">VCC</text>
<text x="55" y="95.6">RX1</text>
<text x="77.3" y="92.3">13</text>
<text x="77.3" y="93.9">14</text>
<text x="78.1" y="95.6">8</text>
<text x="82.3" y="93.1">R1I</text>
<text x="82.3" y="94.8">T1O</text>
<text x="89" y="93.1">R1O</text>
<text x="89.6" y="94.8">T1I</text>
<text x="95.2" y="92.3">12</text>
<text x="95.2" y="93.9">11</text>
<text x="95.2" y="95.6">9</text>
<text x="100.9" y="95.6">RX2</text>
<text x="100.9" y="92.3">RX1</text>
<text x="100.9" y="93.9">TX1</text>
<text x="121.8" y="93.1">RX1</text>
<text x="121.8" y="94.8">TX1</text>
<text x="141.6" y="94.8">RF2</text>
<text x="141.6" y="93.1">RF0</text>
<text x="156.1" y="93.1">1</text>
<text x="156.1" y="94.8">3</text>
<text x="161.7" y="93.1">2</text>
<text x="161.7" y="94.8">4</text>
<text x="174.5" y="94.8">RF3</text>
<text x="174.5" y="93.1">RF1</text>
<text x="197.3" y="94.8">RA2</text>
<text x="197.3" y="93.1">RA0</text>
<text x="211.9" y="93.1">1</text>
<text x="211.9" y="94.8">3</text>
<text x="217.4" y="93.1">2</text>
<text x="217.4" y="94.8">4</text>
<text x="230.1" y="94.8">RA3</text>
<text x="230.1" y="93.1">RA1</text>
<text x="50.1" y="96.4">2</text>
<text x="50.1" y="98">3</text>
<text x="50.1" y="99.7">4</text>
<text x="55" y="97.2">TX1</text>
<text x="55" y="98.9">GND</text>
<text x="78.1" y="97.2">7</text>
<text x="81.3" y="100.5">MAX232</text>
<text x="82.3" y="96.4">R2I</text>
<text x="82.3" y="98">T2O</text>
<text x="89" y="96.4">R2O</text>
<text x="89.6" y="98">T2I</text>
<text x="95.2" y="97.2">10</text>
<text x="100.9" y="97.2">TX2</text>
<text x="121.8" y="96.4">RG2</text>
<text x="121.8" y="98">RG1</text>
<text x="141.3" y="99.7">VCC</text>
<text x="141.6" y="96.4">RF4</text>
<text x="141.6" y="98">RF6</text>
<text x="156.1" y="96.4">5</text>
<text x="156.1" y="98">7</text>
<text x="156.1" y="99.7">9</text>
<text x="160.8" y="99.7">10</text>
<text x="161.7" y="96.4">6</text>
<text x="161.7" y="98">8</text>
<text x="174.1" y="99.7">GND</text>
<text x="174.5" y="98">RF7</text>
<text x="174.5" y="96.4">RF5</text>
<text x="197.1" y="99.7">VCC</text>
<text x="197.3" y="96.4">RA4</text>
<text x="211.9" y="96.4">5</text>
<text x="211.9" y="98">7</text>
<text x="211.9" y="99.7">9</text>
<text x="216.6" y="99.7">10</text>
<text x="217.4" y="96.4">6</text>
<text x="217.4" y="98">8</text>
<text x="229.9" y="99.7">GND</text>
<text x="230.1" y="96.4">RA5</text>
<text x="48.4" y="102.2">RS232-1</text>
<text x="58.6" y="107.1">+5V</text>
<text x="141.6" y="107.9">RJ0</text>
<text x="155.1" y="102.2">PORT-RF[0..7]</text>
<text x="156.1" y="107.9">1</text>
<text x="161.7" y="107.9">2</text>
<text x="174.5" y="107.9">RJ1</text>
<text x="197.3" y="106.3">RB0</text>
<text x="197.3" y="107.9">RB2</text>
<text x="210.9" y="102.2">PORT-RA[0..7]</text>
<text x="211.9" y="106.3">1</text>
<text x="211.9" y="107.9">3</text>
<text x="217.4" y="106.3">2</text>
<text x="217.4" y="107.9">4</text>
<text x="230.1" y="106.3">RB1</text>
<text x="230.1" y="107.9">RB3</text>
<text x="50.1" y="111.2">1</text>
<text x="50.1" y="112.8">2</text>
<text x="55" y="110.3">VCC</text>
<text x="55" y="112">RX2</text>
<text x="55" y="113.6">TX2</text>
<text x="141.6" y="109.5">RJ2</text>
<text x="141.6" y="112.8">RJ6</text>
<text x="141.6" y="111.2">RJ4</text>
<text x="156.1" y="109.5">3</text>
<text x="156.1" y="111.2">5</text>
<text x="156.1" y="112.8">7</text>
<text x="161.7" y="109.5">4</text>
<text x="161.7" y="111.2">6</text>
<text x="161.7" y="112.8">8</text>
<text x="174.5" y="109.5">RJ3</text>
<text x="174.5" y="112.8">RJ7</text>
<text x="174.5" y="111.2">RJ5</text>
<text x="196.1" y="111.2">RB6_IO</text>
<text x="197.1" y="112.8">VCC</text>
<text x="197.3" y="109.5">RB4</text>
<text x="211.9" y="109.5">5</text>
<text x="211.9" y="111.2">7</text>
<text x="211.9" y="112.8">9</text>
<text x="216.6" y="112.8">10</text>
<text x="217.4" y="109.5">6</text>
<text x="217.4" y="111.2">8</text>
<text x="228.9" y="111.2">RB7_IO</text>
<text x="228.9" y="109.5">RB5_IO</text>
<text x="229.9" y="112.8">GND</text>
<text x="48.4" y="118.6">RS232-2</text>
<text x="50.1" y="114.4">3</text>
<text x="50.1" y="116.1">4</text>
<text x="55" y="115.3">GND</text>
<text x="141.3" y="114.4">VCC</text>
<text x="155.1" y="116.9">PORT-RJ[0..7]</text>
<text x="156.1" y="114.4">9</text>
<text x="160.8" y="114.4">10</text>
<text x="174.1" y="114.4">GND</text>
<text x="197.3" y="119.4">RC0</text>
<text x="210.9" y="115.3">PORT-RB[0..7]</text>
<text x="211.9" y="119.4">1</text>
<text x="217.4" y="119.4">2</text>
<text x="230.1" y="119.4">RC1</text>
<text x="97.5" y="122.8">FR</text>
<text x="108.2" y="124.3">VCPU</text>
<text x="197.1" y="125.9">VCC</text>
<text x="197.3" y="122.6">RC4</text>
<text x="197.3" y="121">RC2</text>
<text x="197.3" y="124.3">RC6</text>
<text x="211.9" y="121">3</text>
<text x="211.9" y="122.6">5</text>
<text x="211.9" y="124.3">7</text>
<text x="211.9" y="125.9">9</text>
<text x="216.6" y="125.9">10</text>
<text x="217.4" y="121">4</text>
<text x="217.4" y="122.6">6</text>
<text x="217.4" y="124.3">8</text>
<text x="229.9" y="125.9">GND</text>
<text x="230.1" y="122.6">RC5</text>
<text x="230.1" y="121">RC3</text>
<text x="230.1" y="124.3">RC7</text>
<text x="26.6" y="127.4">B</text>
<text x="75" y="131.7">+5V</text>
<text x="95.4" y="129.2">VCC</text>
<text x="151.3" y="130.9">RG0</text>
<text x="167.6" y="130.9">1</text>
<text x="171.5" y="131.7">PG0</text>
<text x="210.9" y="128.4">PORT-RC[0..7]</text>
<text x="269.5" y="127.4">B</text>
<text x="50.1" y="136.6">+5V</text>
<text x="61.4" y="137.2">POLY SW</text>
<text x="95.9" y="133.8">560</text>
<text x="151.2" y="132.5">GND</text>
<text x="167.6" y="132.5">2</text>
<text x="197.3" y="132.5">RD0</text>
<text x="197.3" y="134.1">RD2</text>
<text x="197.3" y="135.8">RD4</text>
<text x="197.3" y="137.4">RD6</text>
<text x="211.9" y="132.5">1</text>
<text x="211.9" y="134.1">3</text>
<text x="211.9" y="135.8">5</text>
<text x="211.9" y="137.4">7</text>
<text x="217.4" y="132.5">2</text>
<text x="217.4" y="134.1">4</text>
<text x="217.4" y="135.8">6</text>
<text x="217.4" y="137.4">8</text>
<text x="230.1" y="132.5">RD1</text>
<text x="230.1" y="134.1">RD3</text>
<text x="230.1" y="135.8">RD5</text>
<text x="230.1" y="137.4">RD7</text>
<text x="50.1" y="143.2">GND</text>
<text x="51.7" y="140.7">1</text>
<text x="51.7" y="139">2</text>
<text x="90.1" y="140.2">Zener Diode</text>
<text x="92.3" y="143">5.6V</text>
<text x="105.6" y="141.2">PWR</text>
<text x="151.3" y="144">RG3</text>
<text x="167.6" y="144">1</text>
<text x="197.1" y="139">VCC</text>
<text x="210.9" y="141.5">PORT-RD[0..7]</text>
<text x="211.9" y="139">9</text>
<text x="216.6" y="139">10</text>
<text x="229.9" y="139">GND</text>
<text x="110.1" y="148.9">GND</text>
<text x="151.2" y="145.6">GND</text>
<text x="167.6" y="145.6">2</text>
<text x="171.5" y="144.8">PG3</text>
<text x="197.3" y="147.2">RE0</text>
<text x="197.3" y="148.9">RE2</text>
<text x="211.9" y="147.2">1</text>
<text x="211.9" y="148.9">3</text>
<text x="217.4" y="147.2">2</text>
<text x="217.4" y="148.9">4</text>
<text x="230.1" y="147.2">RE1</text>
<text x="230.1" y="148.9">RE3</text>
<text x="197.1" y="153.8">VCC</text>
<text x="197.3" y="150.5">RE4</text>
<text x="197.3" y="152.2">RE6</text>
<text x="211.9" y="150.5">5</text>
<text x="211.9" y="152.2">7</text>
<text x="211.9" y="153.8">9</text>
<text x="216.6" y="153.8">10</text>
<text x="217.4" y="150.5">6</text>
<text x="217.4" y="152.2">8</text>
<text x="229.9" y="153.8">GND</text>
<text x="230.1" y="150.5">RE5</text>
<text x="230.1" y="152.2">RE7</text>
<text x="151.2" y="158.7">GND</text>
<text x="151.3" y="157.1">RG4</text>
<text x="167.6" y="157.1">1</text>
<text x="167.6" y="158.7">2</text>
<text x="171.5" y="157.9">PG4</text>
<text x="210.9" y="156.3">PORT-RE[0..7]</text>
<text x="26.6" y="166.3">A</text>
<text x="269.5" y="166.3">A</text>
<text x="211.7" y="169.4">Title</text>
<text x="211.7" y="174.3">Size</text>
<text x="211.7" y="179.2">Date:</text>
<text x="212.5" y="176.8">B</text>
<text x="219.1" y="179.2">2-Apr-2007</text>
<text x="219.9" y="174.3">Number</text>
<text x="244.5" y="179.2">Sheet</text>
<text x="249.1" y="179.2">of</text>
<text x="252.7" y="174.3">Revision</text>
<text x="45.7" y="183.3">1</text>
<text x="86.7" y="183.3">2</text>
<text x="127.7" y="183.3">3</text>
<text x="168.7" y="183.3">4</text>
<text x="209.7" y="183.3">5</text>
<text x="211.7" y="180.9">File:</text>
<text x="219.1" y="180.9">C:\Documents and Settings\adminstrator\My Documents\Potel_doc\PICBASE8720\base8720_22.Ddb</text>
<text x="244.5" y="180.9">Drawn By:</text>
<text x="250.8" y="183.3">6</text>
</g>
</svg>
